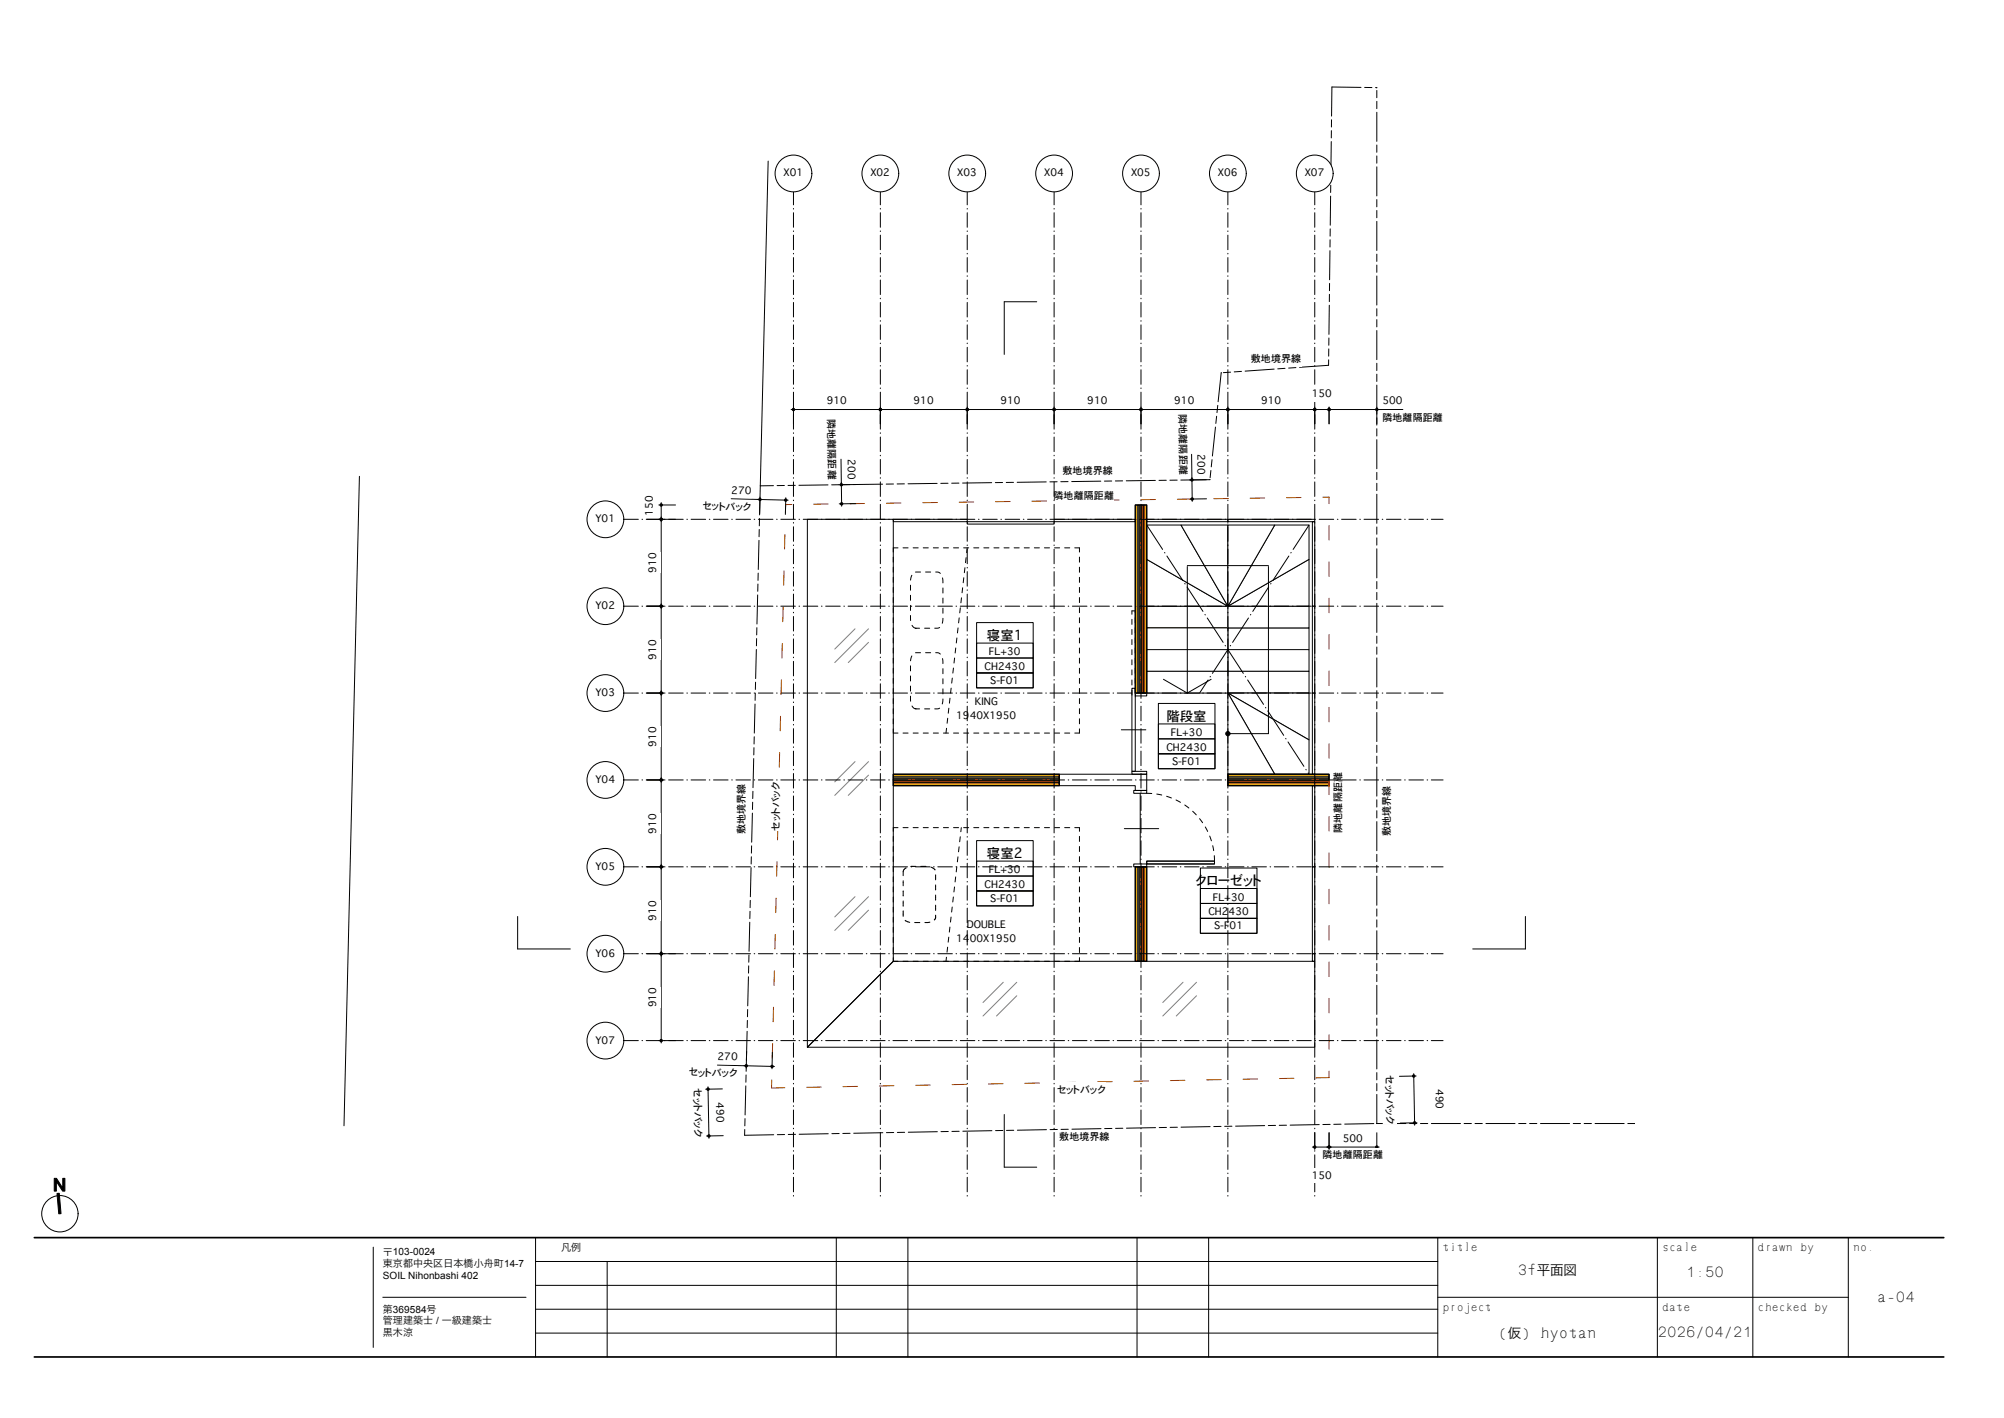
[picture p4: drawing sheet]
<svg xmlns="http://www.w3.org/2000/svg" width="420mm" height="297mm" viewBox="0 0 420 297" stroke-linecap="round" stroke-linejoin="round" font-family="sans-serif">
<path d="M217.2 63.2h-6.8v11M169.1 108.8h18v92.6l-18 18zM108.4 192v6.8h11.1M319.5 192v6.8h-11M187.1 201.4h88.3v18h-106.3zM210.4 233.5v11h6.8" fill="none" stroke="#000" stroke-width=".21"/>
<path d="M179.1 131.7l-4.2 4.3M181.9 131.7l-7 7.1M181.9 134.6l-4.2 4.2M179.1 159.5l-4.2 4.3M181.9 159.5l-7 7.1M181.9 162.4l-4.2 4.2M179.1 187.8l-4.2 4.3M181.9 187.8l-7 7.1M181.9 190.7l-4.2 4.2M210.2 205.8l-4.3 4.2M213 205.8l-7.1 7M213 208.6l-4.2 4.2" fill="none" stroke="#808080" stroke-width=".21"/>
<path d="M257.2 131.5h17v4.6h-17z" fill="#fff"/>
<path d="M257.2 131.5h17v4.6h-17z" fill="none" stroke="#000" stroke-width=".21"/>
<path d="M257.2 136.1h17v4.5h-17z" fill="#fff"/>
<path d="M257.2 136.1h17v4.5h-17z" fill="none" stroke="#000" stroke-width=".21"/>
<path d="M257.2 140.6h17v4.6h-17z" fill="#fff"/>
<path d="M257.2 140.6h17v4.6h-17z" fill="none" stroke="#000" stroke-width=".21"/>
<path d="M240.2 127h17v4.5h-17z" fill="#fff"/>
<path d="M240.2 127h17v4.5h-17z" fill="none" stroke="#000" stroke-width=".21"/>
<path d="M240.2 131.5h17v4.6h-17z" fill="#fff"/>
<path d="M240.2 131.5h17v4.6h-17z" fill="none" stroke="#000" stroke-width=".21"/>
<path d="M240.2 136.1h17v4.5h-17z" fill="#fff"/>
<path d="M240.2 136.1h17v4.5h-17z" fill="none" stroke="#000" stroke-width=".21"/>
<path d="M240.2 140.6h17v4.6h-17z" fill="#fff"/>
<path d="M240.2 140.6h17v4.6h-17z" fill="none" stroke="#000" stroke-width=".21"/>
<path d="M240.2 117.2l17 9.8h-17z" fill="#fff"/>
<path d="M240.2 117.2l17 9.8h-17z" fill="none" stroke="#000" stroke-width=".21"/>
<path d="M240.2 110h7.2l9.8 17-17-9.8z" fill="#fff"/>
<path d="M240.2 110h7.2l9.8 17-17-9.8z" fill="none" stroke="#000" stroke-width=".21"/>
<path d="M247.4 110h9.8v17z" fill="#fff"/>
<path d="M247.4 110h9.8v17z" fill="none" stroke="#000" stroke-width=".21"/>
<path d="M257.2 127h17v4.5h-17z" fill="#fff"/>
<path d="M257.2 127h17v4.5h-17z" fill="none" stroke="#000" stroke-width=".21"/>
<path d="M257.2 127l17-9.8v9.8z" fill="#fff"/>
<path d="M257.2 127l17-9.8v9.8z" fill="none" stroke="#000" stroke-width=".21"/>
<path d="M267 110h7.2v7.2l-17 9.8z" fill="#fff"/>
<path d="M267 110h7.2v7.2l-17 9.8z" fill="none" stroke="#000" stroke-width=".21"/>
<path d="M257.2 110h9.8l-9.8 17z" fill="#fff"/>
<path d="M257.2 110h9.8l-9.8 17z" fill="none" stroke="#000" stroke-width=".21"/>
<path d="M257.2 145.2h17v9.8z" fill="#fff"/>
<path d="M257.2 145.2h17v9.8z" fill="none" stroke="#000" stroke-width=".21"/>
<path d="M257.2 145.2l17 9.8v7.2h-7.2z" fill="#fff"/>
<path d="M257.2 145.2l17 9.8v7.2h-7.2z" fill="none" stroke="#000" stroke-width=".21"/>
<path d="M257.2 145.2l9.8 17h-9.8z" fill="#fff"/>
<g fill="none" stroke="#000" stroke-width=".21">
<path d="M248.7 118.5h17M248.7 118.7v26.5M265.7 118.7v35h-8.5M243.7 142.3l5 2.9M253.7 142.3l-5 2.9M257.2 145.2l9.8 17h-9.8z"/>
<circle cx="257.2" cy="153.7" r=".45"/>
</g>
<circle cx="257.2" cy="153.7" r=".45" fill="#000"/>
<path d="M187.1 162.2h34.8v.6h-34.8z" fill="#dfa800"/>
<path d="M187.1 162.2h34.8v.6h-34.8zM187.1 162.8h34.8v.4h-34.8zM187.1 163.2h34.8v.4h-34.8zM187.1 163.6h34.8v.4h-34.8z" fill="none" stroke="#000" stroke-width=".21"/>
<path d="M187.1 163h34.8M187.1 163.4h34.8M187.1 163.8h34.8" fill="none" stroke="#dfa800" stroke-width=".4"/>
<path d="M187.1 164h34.8v.6h-34.8z" fill="#dfa800"/>
<path d="M187.1 164h34.8v.6h-34.8z" fill="none" stroke="#000" stroke-width=".21"/>
<path d="M240.2 110l34 52.2M274.2 110l-22.9 35.2" fill="none" stroke="#000" stroke-width=".21" stroke-dasharray="6.1 .8 .1 .8"/>
<path d="M237.8 181.6h.6v19.8h-.6z" fill="#dfa800"/>
<path d="M237.8 181.6h.6v19.8h-.6zM238.4 181.6h.4v19.8h-.4zM238.8 181.6h.4v19.8h-.4zM239.2 181.6h.4v19.8h-.4z" fill="none" stroke="#000" stroke-width=".21"/>
<path d="M238.6 181.6v19.8M239 181.6v19.8M239.4 181.6v19.8" fill="none" stroke="#dfa800" stroke-width=".4"/>
<path d="M239.6 181.6h.6v19.8h-.6z" fill="#dfa800"/>
<g fill="none" stroke="#000" stroke-width=".21">
<path d="M189.2 184.5v1.1M189.2 186.6v1.1M189.2 188.7v1.1M189.2 190.8v1.1M189.6 192.8l1 .4M189.8 181.8l-.5 .5-.1 1.1M189.8 181.8h.1M191.6 193.3h1.1M191.9 181.5h-1.1M192.9 181.5h1.1M194.8 193.2l-1.1 .1M195 181.6l.9 .6"/>
<path d="M195.7 192.7h.1M196 183.3v1M196 185.4v1M196 187.5v1M196 189.6v1.1M196 191.7v.7l-.3 .3M239.6 181.6h.6v19.8h-.6z"/>
</g>
<path d="M247.8 205.8l-4.2 4.2M250.7 205.8l-7.1 7M250.7 208.6l-4.3 4.2" fill="none" stroke="#808080" stroke-width=".21"/>
<path d="M187.1 173.4h39M226.1 201.4h-39" fill="none" stroke="#000" stroke-width=".21" stroke-dasharray="1.1 1.1" stroke-dashoffset=".1"/>
<path d="M226.1 173.4v28M187.1 201.4v-28" fill="none" stroke="#000" stroke-width=".21" stroke-dasharray="1.1 1.1" stroke-dashoffset=".3"/>
<path d="M198.2 201.4l3.2-28" fill="none" stroke="#000" stroke-width=".21" stroke-dasharray="1.1 1.1" stroke-dashoffset=".2"/>
<path d="M202.5 192.3h8.3v3h2.2v3h-12.7v-3h2.2z" fill="#fff"/>
<path d="M187.1 114.8h39M226.1 153.6h-39" fill="none" stroke="#000" stroke-width=".21" stroke-dasharray="1.1 1.1" stroke-dashoffset=".1"/>
<path d="M226.1 114.8v38.8M187.1 153.6v-38.8" fill="none" stroke="#000" stroke-width=".21" stroke-dasharray="1.1 1.1" stroke-dashoffset=".2"/>
<path d="M191.2 137.1l.7-.4h4.5a1.73 1.73 0 0 1 1.1 2v7.8a1.73 1.73 0 0 1-1.1 2h-4.5a1.73 1.73 0 0 1-1.2-2v-7.8l.2-1.1zM191.2 120.2l.7-.4h4.5a1.73 1.73 0 0 1 1.1 2v7.8a1.73 1.73 0 0 1-1.1 2h-4.5a1.73 1.73 0 0 1-1.2-2v-7.8l.2-1.1zM198.2 153.6l4.4-38.8" fill="none" stroke="#000" stroke-width=".21" stroke-dasharray="1.1 1.1"/>
<g fill="#fff">
<path d="M200.3 148.5h3.9v-3h4.9v3h3.9v3h-12.7z"/>
<path d="M221.9 162.2h18.3v3.4h-2.4v-1h-15.9z"/>
</g>
<path d="M221.9 162.2h18.3v3.4h-2.4v-1h-15.9z" fill="none" stroke="#000" stroke-width=".21"/>
<g fill="#fff">
<path d="M207.4 141.1h6.2v3h-6.2z"/>
<path d="M206.7 131.2h7.6v4h-7.6z"/>
<path d="M207.2 135.2h6.7v3h.9v2.9h-8.6v-2.9h1z"/>
</g>
<path d="M204.6 130.4h11.8v13.7h-11.8zM204.6 137.8h11.8v3.2h-11.8zM204.6 134.7h11.8v3.1h-11.8zM204.6 141h11.8v3.1h-11.8zM204.6 141h11.8" fill="none" stroke="#000" stroke-width=".21"/>
<g fill="#fff">
<path d="M207.4 186.8h6.2v3h-6.2z"/>
<path d="M206.7 176.9h7.6v3.9h-7.6z"/>
<path d="M207.2 180.8h6.7v3h.9v3h-8.6v-3h1z"/>
</g>
<path d="M204.6 176.1h11.8v13.7h-11.8zM204.6 186.6h11.8v3.2h-11.8zM204.6 183.5h11.8v3.1h-11.8zM204.6 180.4h11.8v3.1h-11.8zM204.6 186.6h11.8" fill="none" stroke="#000" stroke-width=".21"/>
<g fill="#fff">
<path d="M245.5 158.1h6.2v3h-6.2z"/>
<path d="M244.3 148.1h8.5v4h-8.5z"/>
<path d="M245.2 152.1h6.7v3h1v3h-8.6v-3h.9z"/>
</g>
<g fill="none" stroke="#000" stroke-width=".21">
<path d="M237.1 128h.7M234.9 152.9h5.1M237.1 144.2h.7v17.4h-.7zM237.8 145.2h2.4v.6h-2.4zM237.8 145.9v.1M242.7 147.4h11.8v13.6h-11.8zM242.7 157.9h11.8v3.1h-11.8zM242.7 154.8h11.8v3.1h-11.8zM242.7 151.6h11.8v3.2h-11.8zM242.7 157.9h11.8M235.5 173.6h7.2M237.1 161.6h3.1v.6h-3.1z"/>
<path d="M237.5 165.6h2.7v.6h-2.7zM238.9 166.2v14.8M237.5 181h2.7v.6h-2.7zM240.2 180.4h14.2v.6h-14.2z"/>
</g>
<path d="M237.8 128v18" fill="none" stroke="#000" stroke-width=".21" stroke-dasharray="1.1 1.1" stroke-dashoffset=".7"/>
<path d="M237.1 146v-18" fill="none" stroke="#000" stroke-width=".21" stroke-dasharray="1.1 1.1" stroke-dashoffset="1.8"/>
<path d="M240.2 166.2a14.2 14.2 0 0 1 14.2 14.2" fill="none" stroke="#000" stroke-width=".21" stroke-dasharray="1.1 1.1"/>
<g fill="#fff">
<path d="M254.3 192.6h6.2v2.9h-6.2z"/>
<path d="M250.4 182.6h13.9v4h-13.9z"/>
<path d="M254 186.6h6.7v3h1v3h-8.6v-3h.9z"/>
</g>
<path d="M251.5 181.8h11.8v13.7h-11.8zM251.5 192.4h11.8v3.1h-11.8zM251.5 189.3h11.8v3.1h-11.8zM251.5 186.1h11.8v3.2h-11.8zM251.5 192.4h11.8" fill="none" stroke="#000" stroke-width=".21"/>
<path d="M257.2 162.2h21.2v.6h-21.2z" fill="#dfa800"/>
<path d="M257.2 162.2h21.2v.6h-21.2zM257.2 162.8h21.2v.4h-21.2zM257.2 163.2h21.2v.4h-21.2zM257.2 163.6h21.2v.4h-21.2z" fill="none" stroke="#000" stroke-width=".21"/>
<path d="M257.2 163h21.2M257.2 163.4h21.2M257.2 163.8h21.2" fill="none" stroke="#dfa800" stroke-width=".4"/>
<path d="M257.2 164h21.2v.6h-21.2z" fill="#dfa800"/>
<path d="M274.9 109.3h.5v17.7h-.5zM274.9 127h.5v18.2h-.5zM274.9 145.2h.5v17h-.5zM257.2 164h21.2v.6h-21.2zM274.9 164.6h.5v17h-.5zM274.9 199.8h.5v1.6h-.5zM274.9 181.6h.5v18.2h-.5z" fill="none" stroke="#000" stroke-width=".21"/>
<path d="M257.2 162.2h21.2v2.4h-21.2z" fill="none" stroke="#000" stroke-width=".25"/>
<path d="M237.8 105.8h.6v39.4h-.6z" fill="#dfa800"/>
<path d="M237.8 105.8h.6v39.4h-.6zM238.4 105.8h.4v39.4h-.4zM238.8 105.8h.4v39.4h-.4zM239.2 105.8h.4v39.4h-.4z" fill="none" stroke="#000" stroke-width=".21"/>
<path d="M238.6 105.8v39.4M239 105.8v39.4M239.4 105.8v39.4" fill="none" stroke="#dfa800" stroke-width=".4"/>
<path d="M239.6 105.8h.6v39.4h-.6z" fill="#dfa800"/>
<path d="M160.9 33.7l-1.6 68.1M255.9 78.1h-.1M75.3 99.8l-3.2 136M187.1 108.8h15.5v.5h-15.5zM202.6 109.3h18.2v.5h-18.2zM220.8 108.8h17v.5h-17zM239.6 105.8h.6v39.4h-.6zM240.2 108.8h17v.5h-17zM253.5 100.4v.1M257.2 108.8h18.2v.5h-18.2zM288.4 235.4h.1" fill="none" stroke="#000" stroke-width=".21"/>
<path d="M237.8 105.8h2.4v39.4h-2.4zM187.1 162.2h34.8v2.4h-34.8zM237.8 181.6h2.4v19.8h-2.4z" fill="none" stroke="#000" stroke-width=".25"/>
<path d="M161.6 227.9l3-122.2" fill="none" stroke="#f00" stroke-width=".21" stroke-dasharray="3 4.6" stroke-dashoffset="1.4"/>
<path d="M278.4 225.7l-116.8 2.2" fill="none" stroke="#f00" stroke-width=".21" stroke-dasharray="3 4.6" stroke-dashoffset=".3"/>
<path d="M164.6 105.7l113.8-1.6M278.4 104.1v121.6" fill="none" stroke="#f00" stroke-width=".21" stroke-dasharray="3 4.6" stroke-dashoffset="1.7"/>
<path d="M279 18.2l9.4 .2M279 18.2l-.7 58.3M255.8 78.1l-2.3 22.4M278.3 76.5l-22.5 1.6M159.3 101.8l-3.3 136M253.5 100.5l-94.2 1.3M156 237.8l132.4-2.4M288.4 235.4h54.1" fill="none" stroke="#000" stroke-width=".21" stroke-dasharray="6.1 .8 1.5 .8 1.5 .8"/>
<g fill="#fff">
<path d="M221.4 226.8h10.3v3h-10.3z"/>
<path d="M161.1 163.7h3v10.3h-3z"/>
<path d="M278.9 161.7h3v12.7h-3z"/>
<path d="M220.7 102.4h12.7v3h-12.7z"/>
<path d="M222.6 97.3h10.6v3h-10.6z"/>
<path d="M221.9 236.7h10.6v3h-10.6z"/>
<path d="M153.9 164.1h3v10.6h-3z"/>
<path d="M289.1 164.5h3v10.6h-3z"/>
<path d="M262 73.8h10.6v2.9h-10.6z"/>
</g>
<g fill="none" stroke="#000" stroke-width=".21" stroke-dasharray="3 .8 .1 .8">
<path d="M130.7 108.8h171.6M130.7 127h171.6M130.7 145.2h171.6M130.7 163.4h171.6M130.7 181.6h171.6M130.7 199.8h171.6M130.7 218h171.6M166.2 251v-210.8M184.4 251v-210.8M202.6 251v-210.8M220.8 251v-210.8M239 251v-210.8"/>
<path d="M257.2 251v-210.8M275.4 251v-210.8"/>
</g>
<circle cx="126.8" cy="108.8" r="3.8" fill="#fff"/>
<circle cx="126.8" cy="108.8" r="3.8" fill="none" stroke="#000" stroke-width=".21"/>
<g fill="#fff">
<path d="M124.7 107.3h4.2v3h-4.2z"/>
<circle cx="166.2" cy="36.3" r="3.8"/>
</g>
<circle cx="166.2" cy="36.3" r="3.8" fill="none" stroke="#000" stroke-width=".21"/>
<g fill="#fff">
<path d="M164.1 34.8h4.2v3h-4.2z"/>
<circle cx="126.8" cy="127" r="3.8"/>
</g>
<circle cx="126.8" cy="127" r="3.8" fill="none" stroke="#000" stroke-width=".21"/>
<g fill="#fff">
<path d="M124.7 125.5h4.2v3h-4.2z"/>
<circle cx="126.8" cy="145.2" r="3.8"/>
</g>
<circle cx="126.8" cy="145.2" r="3.8" fill="none" stroke="#000" stroke-width=".21"/>
<g fill="#fff">
<path d="M124.7 143.7h4.2v3h-4.2z"/>
<circle cx="126.8" cy="163.4" r="3.8"/>
</g>
<circle cx="126.8" cy="163.4" r="3.8" fill="none" stroke="#000" stroke-width=".21"/>
<g fill="#fff">
<path d="M124.7 161.9h4.2v3h-4.2z"/>
<circle cx="126.8" cy="181.6" r="3.8"/>
</g>
<circle cx="126.8" cy="181.6" r="3.8" fill="none" stroke="#000" stroke-width=".21"/>
<g fill="#fff">
<path d="M124.7 180.1h4.2v3h-4.2z"/>
<circle cx="126.8" cy="199.8" r="3.8"/>
</g>
<circle cx="126.8" cy="199.8" r="3.8" fill="none" stroke="#000" stroke-width=".21"/>
<g fill="#fff">
<path d="M124.7 198.3h4.2v3h-4.2z"/>
<circle cx="126.8" cy="218" r="3.8"/>
</g>
<circle cx="126.8" cy="218" r="3.8" fill="none" stroke="#000" stroke-width=".21"/>
<g fill="#fff">
<path d="M124.7 216.5h4.2v3h-4.2z"/>
<circle cx="184.4" cy="36.3" r="3.8"/>
</g>
<circle cx="184.4" cy="36.3" r="3.8" fill="none" stroke="#000" stroke-width=".21"/>
<g fill="#fff">
<path d="M182.3 34.8h4.2v3h-4.2z"/>
<circle cx="202.6" cy="36.3" r="3.8"/>
</g>
<circle cx="202.6" cy="36.3" r="3.8" fill="none" stroke="#000" stroke-width=".21"/>
<g fill="#fff">
<path d="M200.5 34.8h4.2v3h-4.2z"/>
<circle cx="220.8" cy="36.3" r="3.8"/>
</g>
<circle cx="220.8" cy="36.3" r="3.8" fill="none" stroke="#000" stroke-width=".21"/>
<g fill="#fff">
<path d="M218.7 34.8h4.2v3h-4.2z"/>
<circle cx="239" cy="36.3" r="3.8"/>
</g>
<circle cx="239" cy="36.3" r="3.8" fill="none" stroke="#000" stroke-width=".21"/>
<g fill="#fff">
<path d="M236.9 34.8h4.2v3h-4.2z"/>
<circle cx="257.2" cy="36.3" r="3.8"/>
</g>
<circle cx="257.2" cy="36.3" r="3.8" fill="none" stroke="#000" stroke-width=".21"/>
<g fill="#fff">
<path d="M255.1 34.8h4.2v3h-4.2z"/>
<circle cx="275.4" cy="36.3" r="3.8"/>
</g>
<circle cx="275.4" cy="36.3" r="3.8" fill="none" stroke="#000" stroke-width=".21"/>
<path d="M273.3 34.8h4.2v3h-4.2z" fill="#fff"/>
<g fill="none" stroke="#000" stroke-width=".21">
<path d="M278.4 237.3v3.5M288.4 237.3v3.5M277.9 240.3h11"/>
<circle cx="278.4" cy="240.3" r=".25"/>
<circle cx="288.4" cy="240.3" r=".25"/>
</g>
<g fill="#000">
<circle cx="278.4" cy="240.3" r=".25"/>
<circle cx="288.4" cy="240.3" r=".25"/>
</g>
<g fill="#fff">
<path d="M281.3 237.1h4.3v3h-4.3z"/>
<path d="M277 240.5h12.8v3h-12.8z"/>
</g>
<g fill="none" stroke="#000" stroke-width=".21">
<path d="M275.4 237.3v3.5M278.4 237.3v3.5M274.9 240.3h4"/>
<circle cx="275.4" cy="240.3" r=".25"/>
<circle cx="278.4" cy="240.3" r=".25"/>
</g>
<g fill="#000">
<circle cx="275.4" cy="240.3" r=".25"/>
<circle cx="278.4" cy="240.3" r=".25"/>
</g>
<path d="M274.8 244.8h4.3v3h-4.3z" fill="#fff"/>
<g fill="none" stroke="#000" stroke-width=".21">
<path d="M138 105.8h3.5M138 108.8h3.5M138.5 105.3v4"/>
<circle cx="138.5" cy="108.8" r=".25"/>
<circle cx="138.5" cy="105.8" r=".25"/>
</g>
<g fill="#000">
<circle cx="138.5" cy="108.8" r=".25"/>
<circle cx="138.5" cy="105.8" r=".25"/>
</g>
<path d="M134.6 103.8h3v4.3h-3z" fill="#fff"/>
<g fill="none" stroke="#000" stroke-width=".21">
<path d="M135.5 108.8h3.5M138.5 108.3v19.2M135.5 127h3.5"/>
<circle cx="138.5" cy="108.8" r=".25"/>
<circle cx="138.5" cy="127" r=".25"/>
</g>
<g fill="#000">
<circle cx="138.5" cy="108.8" r=".25"/>
<circle cx="138.5" cy="127" r=".25"/>
</g>
<path d="M135.3 115.7h3v4.3h-3z" fill="#fff"/>
<g fill="none" stroke="#000" stroke-width=".21">
<path d="M135.5 127h3.5M138.5 126.5v19.2M135.5 145.2h3.5"/>
<circle cx="138.5" cy="127" r=".25"/>
<circle cx="138.5" cy="145.2" r=".25"/>
</g>
<g fill="#000">
<circle cx="138.5" cy="127" r=".25"/>
<circle cx="138.5" cy="145.2" r=".25"/>
</g>
<path d="M135.3 133.9h3v4.3h-3z" fill="#fff"/>
<g fill="none" stroke="#000" stroke-width=".21">
<path d="M135.5 145.2h3.5M138.5 144.7v19.2M135.5 163.4h3.5"/>
<circle cx="138.5" cy="145.2" r=".25"/>
<circle cx="138.5" cy="163.4" r=".25"/>
</g>
<g fill="#000">
<circle cx="138.5" cy="145.2" r=".25"/>
<circle cx="138.5" cy="163.4" r=".25"/>
</g>
<path d="M135.3 152.1h3v4.3h-3z" fill="#fff"/>
<g fill="none" stroke="#000" stroke-width=".21">
<path d="M135.5 163.4h3.5M138.5 162.9v19.2M135.5 181.6h3.5"/>
<circle cx="138.5" cy="163.4" r=".25"/>
<circle cx="138.5" cy="181.6" r=".25"/>
</g>
<g fill="#000">
<circle cx="138.5" cy="163.4" r=".25"/>
<circle cx="138.5" cy="181.6" r=".25"/>
</g>
<path d="M135.3 170.3h3v4.3h-3z" fill="#fff"/>
<g fill="none" stroke="#000" stroke-width=".21">
<path d="M135.5 181.6h3.5M135.5 199.8h3.5M138.5 181.1v19.2"/>
<circle cx="138.5" cy="199.8" r=".25"/>
<circle cx="138.5" cy="181.6" r=".25"/>
</g>
<g fill="#000">
<circle cx="138.5" cy="199.8" r=".25"/>
<circle cx="138.5" cy="181.6" r=".25"/>
</g>
<path d="M135.3 188.5h3v4.3h-3z" fill="#fff"/>
<g fill="none" stroke="#000" stroke-width=".21">
<path d="M138 199.8h3.5M138.5 199.3v19.2M138 218h3.5"/>
<circle cx="138.5" cy="199.8" r=".25"/>
<circle cx="138.5" cy="218" r=".25"/>
</g>
<g fill="#000">
<circle cx="138.5" cy="199.8" r=".25"/>
<circle cx="138.5" cy="218" r=".25"/>
</g>
<path d="M135.3 206.7h3v4.3h-3z" fill="#fff"/>
<g fill="none" stroke="#000" stroke-width=".21">
<path d="M165.7 85.8h19.2M166.2 85.3v3.5M184.4 85.3v3.5"/>
<circle cx="166.2" cy="85.8" r=".25"/>
<circle cx="184.4" cy="85.8" r=".25"/>
</g>
<g fill="#000">
<circle cx="166.2" cy="85.8" r=".25"/>
<circle cx="184.4" cy="85.8" r=".25"/>
</g>
<path d="M173.2 82.6h4.3v3h-4.3z" fill="#fff"/>
<g fill="none" stroke="#000" stroke-width=".21">
<path d="M183.9 85.8h19.2M184.4 85.3v3.5M202.6 85.3v3.5"/>
<circle cx="184.4" cy="85.8" r=".25"/>
<circle cx="202.6" cy="85.8" r=".25"/>
</g>
<g fill="#000">
<circle cx="184.4" cy="85.8" r=".25"/>
<circle cx="202.6" cy="85.8" r=".25"/>
</g>
<path d="M191.4 82.6h4.3v3h-4.3z" fill="#fff"/>
<g fill="none" stroke="#000" stroke-width=".21">
<path d="M202.1 85.8h19.2M202.6 85.3v3.5M220.8 85.3v3.5"/>
<circle cx="202.6" cy="85.8" r=".25"/>
<circle cx="220.8" cy="85.8" r=".25"/>
</g>
<g fill="#000">
<circle cx="202.6" cy="85.8" r=".25"/>
<circle cx="220.8" cy="85.8" r=".25"/>
</g>
<path d="M209.6 82.6h4.3v3h-4.3z" fill="#fff"/>
<g fill="none" stroke="#000" stroke-width=".21">
<path d="M220.3 85.8h19.2M220.8 85.3v3.5M239 85.3v3.5"/>
<circle cx="220.8" cy="85.8" r=".25"/>
<circle cx="239" cy="85.8" r=".25"/>
</g>
<g fill="#000">
<circle cx="220.8" cy="85.8" r=".25"/>
<circle cx="239" cy="85.8" r=".25"/>
</g>
<path d="M227.8 82.6h4.3v3h-4.3z" fill="#fff"/>
<g fill="none" stroke="#000" stroke-width=".21">
<path d="M238.5 85.8h19.2M239 85.3v3.5M257.2 85.3v3.5"/>
<circle cx="239" cy="85.8" r=".25"/>
<circle cx="257.2" cy="85.8" r=".25"/>
</g>
<g fill="#000">
<circle cx="239" cy="85.8" r=".25"/>
<circle cx="257.2" cy="85.8" r=".25"/>
</g>
<path d="M246 82.6h4.3v3h-4.3z" fill="#fff"/>
<g fill="none" stroke="#000" stroke-width=".21">
<path d="M256.7 85.8h19.2M257.2 85.3v3.5M275.4 85.3v3.5"/>
<circle cx="257.2" cy="85.8" r=".25"/>
<circle cx="275.4" cy="85.8" r=".25"/>
</g>
<g fill="#000">
<circle cx="257.2" cy="85.8" r=".25"/>
<circle cx="275.4" cy="85.8" r=".25"/>
</g>
<path d="M264.2 82.6h4.3v3h-4.3z" fill="#fff"/>
<g fill="none" stroke="#000" stroke-width=".21">
<path d="M274.9 85.8h4M275.4 85.3v3.5M278.4 85.3v3.5"/>
<circle cx="275.4" cy="85.8" r=".25"/>
<circle cx="278.4" cy="85.8" r=".25"/>
</g>
<g fill="#000">
<circle cx="275.4" cy="85.8" r=".25"/>
<circle cx="278.4" cy="85.8" r=".25"/>
</g>
<path d="M274.8 81.1h4.3v3h-4.3z" fill="#fff"/>
<path d="M288.4 235.4v-217" fill="none" stroke="#000" stroke-width=".21" stroke-dasharray="6.1 .8 1.5 .8 1.5 .8"/>
<g fill="none" stroke="#000" stroke-width=".21">
<path d="M288.4 18.4h.1M277.9 85.8h16M278.4 85.3v3.5M288.4 85.3v3.5"/>
<circle cx="278.4" cy="85.8" r=".25"/>
<circle cx="288.4" cy="85.8" r=".25"/>
</g>
<g fill="#000">
<circle cx="278.4" cy="85.8" r=".25"/>
<circle cx="288.4" cy="85.8" r=".25"/>
</g>
<g fill="#fff">
<path d="M289.6 82.6h4.3v3h-4.3z"/>
<path d="M289.6 86h12.7v3h-12.7z"/>
</g>
<g fill="none" stroke="#000" stroke-width=".21">
<path d="M153.2 104.5l11.9 .3M159.2 104.1l-.1 3.5M164.6 104.3l-.1 3.5"/>
<circle cx="159.2" cy="104.6" r=".25"/>
<circle cx="164.6" cy="104.8" r=".25"/>
</g>
<g fill="#000">
<circle cx="159.2" cy="104.6" r=".25"/>
<circle cx="164.6" cy="104.8" r=".25"/>
</g>
<g fill="#fff">
<path d="M153.3 101.3l4.2 .1v3l-4.3-.1z"/>
<path d="M147.2 104.5l10.3 .3-.1 3-10.3-.3z"/>
</g>
<g fill="none" stroke="#000" stroke-width=".21">
<path d="M148.3 227.7l.2 10.8M151.3 228.1l-3.5 .1M151.5 237.9l-3.5 .1"/>
<circle cx="148.3" cy="228.2" r=".25"/>
<circle cx="148.5" cy="238" r=".25"/>
</g>
<g fill="#000">
<circle cx="148.3" cy="228.2" r=".25"/>
<circle cx="148.5" cy="238" r=".25"/>
</g>
<g fill="#fff">
<path d="M149.2 230.9h3v4.2l-2.9 .1z"/>
<path d="M144.5 228h3l.2 10.2-3 .1z"/>
</g>
<g fill="none" stroke="#000" stroke-width=".21">
<path d="M150.3 223.1l11.9 .3M156.4 220.3l-.1 3.5M161.8 220.4l-.1 3.5"/>
<circle cx="156.3" cy="223.3" r=".25"/>
<circle cx="161.7" cy="223.4" r=".25"/>
</g>
<g fill="#000">
<circle cx="156.3" cy="223.3" r=".25"/>
<circle cx="161.7" cy="223.4" r=".25"/>
</g>
<g fill="#fff">
<path d="M150.4 219.9l4.3 .1-.1 3-4.3-.1z"/>
<path d="M144.3 223.2l10.3 .2-.1 3-10.2-.2z"/>
</g>
<g fill="none" stroke="#000" stroke-width=".21">
<path d="M296.1 224.9l.2 10.8M296.7 225.4l-3.5 .1M296.8 235.2l-3.5 .1"/>
<circle cx="296.2" cy="225.4" r=".25"/>
<circle cx="296.3" cy="235.2" r=".25"/>
</g>
<g fill="#000">
<circle cx="296.2" cy="225.4" r=".25"/>
<circle cx="296.3" cy="235.2" r=".25"/>
</g>
<g fill="#fff">
<path d="M299.9 228.1l3-.1 .1 4.3-3 .1z"/>
<path d="M289.5 225.3h3l.2 10.2-3 .1z"/>
</g>
<g fill="none" stroke="#000" stroke-width=".21">
<path d="M249.6 95.2l.2 9.8M252.7 100.5h-3.5M252.7 104.5h-3.5"/>
<circle cx="249.7" cy="100.5" r=".25"/>
<circle cx="249.7" cy="104.5" r=".25"/>
</g>
<g fill="#000">
<circle cx="249.7" cy="100.5" r=".25"/>
<circle cx="249.7" cy="104.5" r=".25"/>
</g>
<g fill="#fff">
<path d="M250 95.2l3-.1v4.3h-3z"/>
<path d="M246.2 86.8l2.9-.1 .2 12.8h-3z"/>
</g>
<g fill="none" stroke="#000" stroke-width=".21">
<path d="M176.2 96.2l.1 9.8M179.3 101.5h-3.5M179.3 105.5h-3.5"/>
<circle cx="176.3" cy="101.5" r=".25"/>
<circle cx="176.3" cy="105.5" r=".25"/>
</g>
<g fill="#000">
<circle cx="176.3" cy="101.5" r=".25"/>
<circle cx="176.3" cy="105.5" r=".25"/>
</g>
<g fill="#fff">
<path d="M176.7 96.2l3-.1 .1 4.3-3 .1z"/>
<path d="M172.5 87.8l3-.1 .2 12.8h-3z"/>
</g>
<path d="M112.2 259.3v25M387.2 259.3v25M78.2 261.3v21M112.2 279.3h189M112.2 274.3h189M112.2 269.3h189M112.2 264.3h189M301.2 271.8h86" fill="none" stroke="#000" stroke-width=".21"/>
<path d="M7.2 259.3h400M7.2 284.3h400" fill="none" stroke="#000" stroke-width=".36"/>
<g fill="#fff">
<path d="M393.2 270.4h8v2.8h-8z"/>
<path d="M353.2 265.1h8v2.8h-8z"/>
</g>
<path d="M301.2 259.3v25M347.2 259.3v25" fill="none" stroke="#000" stroke-width=".21"/>
<g fill="#fff">
<path d="M347.3 277.6h19.8v2.8h-19.8z"/>
<path d="M313.9 277.8h20.6v2.8h-20.6z"/>
</g>
<path d="M175.2 259.3v25M190.2 259.3v25M367.2 259.3v25M127.2 264.3v20" fill="none" stroke="#000" stroke-width=".21"/>
<g fill="#fff">
<path d="M318 264.7h12.4v2.8h-12.4z"/>
<path d="M377.2 264.7v2.8z"/>
<path d="M377.2 277.2v2.8z"/>
</g>
<g fill="none" stroke="#000" stroke-width=".21">
<path d="M11.4 246.8h.4l1.3 2.1v-2.1h.5v2.7h-.5l-1.3-2v2h-.4zM11.9 250h.5l.4 4.2-.5 .1zM238.2 259.3v25M253.2 259.3v25M80.2 271.8h30"/>
<circle cx="12.6" cy="254.2" r="3.8"/>
</g>
<path d="M11.4 246.8h.4l1.3 2.1v-2.1h.5v2.7h-.5l-1.3-2v2h-.4zM11.9 250h.5l.4 4.2-.5 .1z" fill="#000"/>
<g font-size="2.8">
<text x="206.7" y="134">寝室1</text>
<text x="244.3" y="151">階段室</text>
<text x="206.7" y="179.7">寝室2</text>
<text x="250.5" y="185.4">クローゼット</text>
<text x="318" y="267.1">3F平面図</text>
<text x="353.2" y="267.5">1:50</text>
<text x="393.2" y="272.8">A-04</text>
<text x="313.9" y="280.2">(仮) Hyotan</text>
<text x="347.3" y="280">2026/04/21</text>
</g>
<g font-size="2.1">
<text x="164.1" y="37">X01</text>
<text x="182.3" y="37">X02</text>
<text x="200.5" y="37">X03</text>
<text x="218.7" y="37">X04</text>
<text x="236.9" y="37">X05</text>
<text x="255.1" y="37">X06</text>
<text x="273.3" y="37">X07</text>
<text x="262" y="75.9">敷地境界線</text>
<text x="274.8" y="83.2">150</text>
<text x="173.2" y="84.7">910</text>
<text x="173.4" y="87.8" transform="rotate(89 173.4 87.8)">隣地離隔距離</text>
<text x="191.4" y="84.7">910</text>
<text x="209.6" y="84.7">910</text>
<text x="227.8" y="84.7">910</text>
<text x="246" y="84.7">910</text>
<text x="247" y="86.7" transform="rotate(89 247 86.7)">隣地離隔距離</text>
<text x="264.2" y="84.7">910</text>
<text x="289.6" y="84.7">500</text>
<text x="289.6" y="88.1">隣地離隔距離</text>
<text x="250.8" y="95.2" transform="rotate(89 250.8 95.2)">200</text>
<text x="177.6" y="96.2" transform="rotate(89 177.6 96.2)">200</text>
<text x="222.6" y="99.4">敷地境界線</text>
<text x="147.2" y="106.7" transform="rotate(1 147.2 106.7)">セットバック</text>
<text x="153.2" y="103.4" transform="rotate(1 153.2 103.4)">270</text>
<text x="220.7" y="104.5">隣地離隔距離</text>
<text x="124.7" y="109.4">Y01</text>
<text x="136.7" y="108.1" transform="rotate(-90 136.7 108.1)">150</text>
<text x="137.4" y="120" transform="rotate(-90 137.4 120)">910</text>
<text x="124.7" y="127.6">Y02</text>
<text x="207.2" y="137.3">FL+30</text>
<text x="137.4" y="138.2" transform="rotate(-90 137.4 138.2)">910</text>
<text x="206.3" y="140.3">CH2430</text>
<text x="207.4" y="143.3">S-F01</text>
<text x="124.7" y="145.8">Y03</text>
<text x="204.2" y="147.7">KING</text>
<text x="200.3" y="150.6">1940X1950</text>
<text x="245.3" y="154.2">FL+30</text>
<text x="137.4" y="156.4" transform="rotate(-90 137.4 156.4)">910</text>
<text x="244.3" y="157.2">CH2430</text>
<text x="245.5" y="160.2">S-F01</text>
<text x="124.7" y="164">Y04</text>
<text x="163.2" y="174" transform="rotate(-90 163.2 174)">セットバック</text>
<text x="137.4" y="174.6" transform="rotate(-90 137.4 174.6)">910</text>
<text x="156" y="174.7" transform="rotate(-90 156 174.7)">敷地境界線</text>
<text x="281" y="174.4" transform="rotate(-90 281 174.4)">隣地離隔距離</text>
<text x="291.2" y="175.1" transform="rotate(-90 291.2 175.1)">敷地境界線</text>
<text x="124.7" y="182.2">Y05</text>
<text x="206.3" y="186">CH2430</text>
<text x="207.2" y="183">FL+30</text>
<text x="207.4" y="188.9">S-F01</text>
<text x="253.1" y="191.7">CH2430</text>
<text x="254.1" y="188.7">FL+30</text>
<text x="137.4" y="192.8" transform="rotate(-90 137.4 192.8)">910</text>
<text x="200.3" y="197.4">1400X1950</text>
<text x="202.5" y="194.4">DOUBLE</text>
<text x="254.3" y="194.7">S-F01</text>
<text x="124.7" y="200.4">Y06</text>
<text x="137.4" y="211" transform="rotate(-90 137.4 211)">910</text>
<text x="124.7" y="218.6">Y07</text>
<text x="144.3" y="225.3" transform="rotate(1 144.3 225.3)">セットバック</text>
<text x="150.3" y="222" transform="rotate(1 150.3 222)">270</text>
<text x="290.3" y="225.3" transform="rotate(89 290.3 225.3)">セットバック</text>
<text x="145.4" y="228" transform="rotate(89 145.4 228)">セットバック</text>
<text x="150" y="230.9" transform="rotate(89 150 230.9)">490</text>
<text x="221.4" y="229">セットバック</text>
<text x="300.8" y="228.1" transform="rotate(89 300.8 228.1)">490</text>
<text x="221.9" y="238.8">敷地境界線</text>
<text x="281.3" y="239.2">500</text>
<text x="277" y="242.6">隣地離隔距離</text>
<text x="274.8" y="246.9">150</text>
<text x="80.2" y="263">〒103-0024</text>
<text x="117.6" y="262.2">凡例</text>
<text x="302.2" y="262.1">title</text>
<text x="348.2" y="262.1">scale</text>
<text x="368.2" y="262.1">drawn</text>
<text x="377.1" y="262.1">by</text>
<text x="388.2" y="262.1">No.</text>
<text x="80.2" y="267.8">SOIL Nihonbashi 402</text>
<text x="80.2" y="265.4">東京都中央区日本橋小舟町14-7</text>
<text x="80.2" y="275">第369584号</text>
<text x="302.2" y="274.6">project</text>
<text x="348.2" y="274.6">date</text>
<text x="368.2" y="274.6">checked</text>
<text x="380" y="274.6">by</text>
<text x="80.2" y="277.5">管理建築士 / 一級建築士</text>
<text x="80.2" y="279.9">黒木涼</text>
</g>
</svg>
